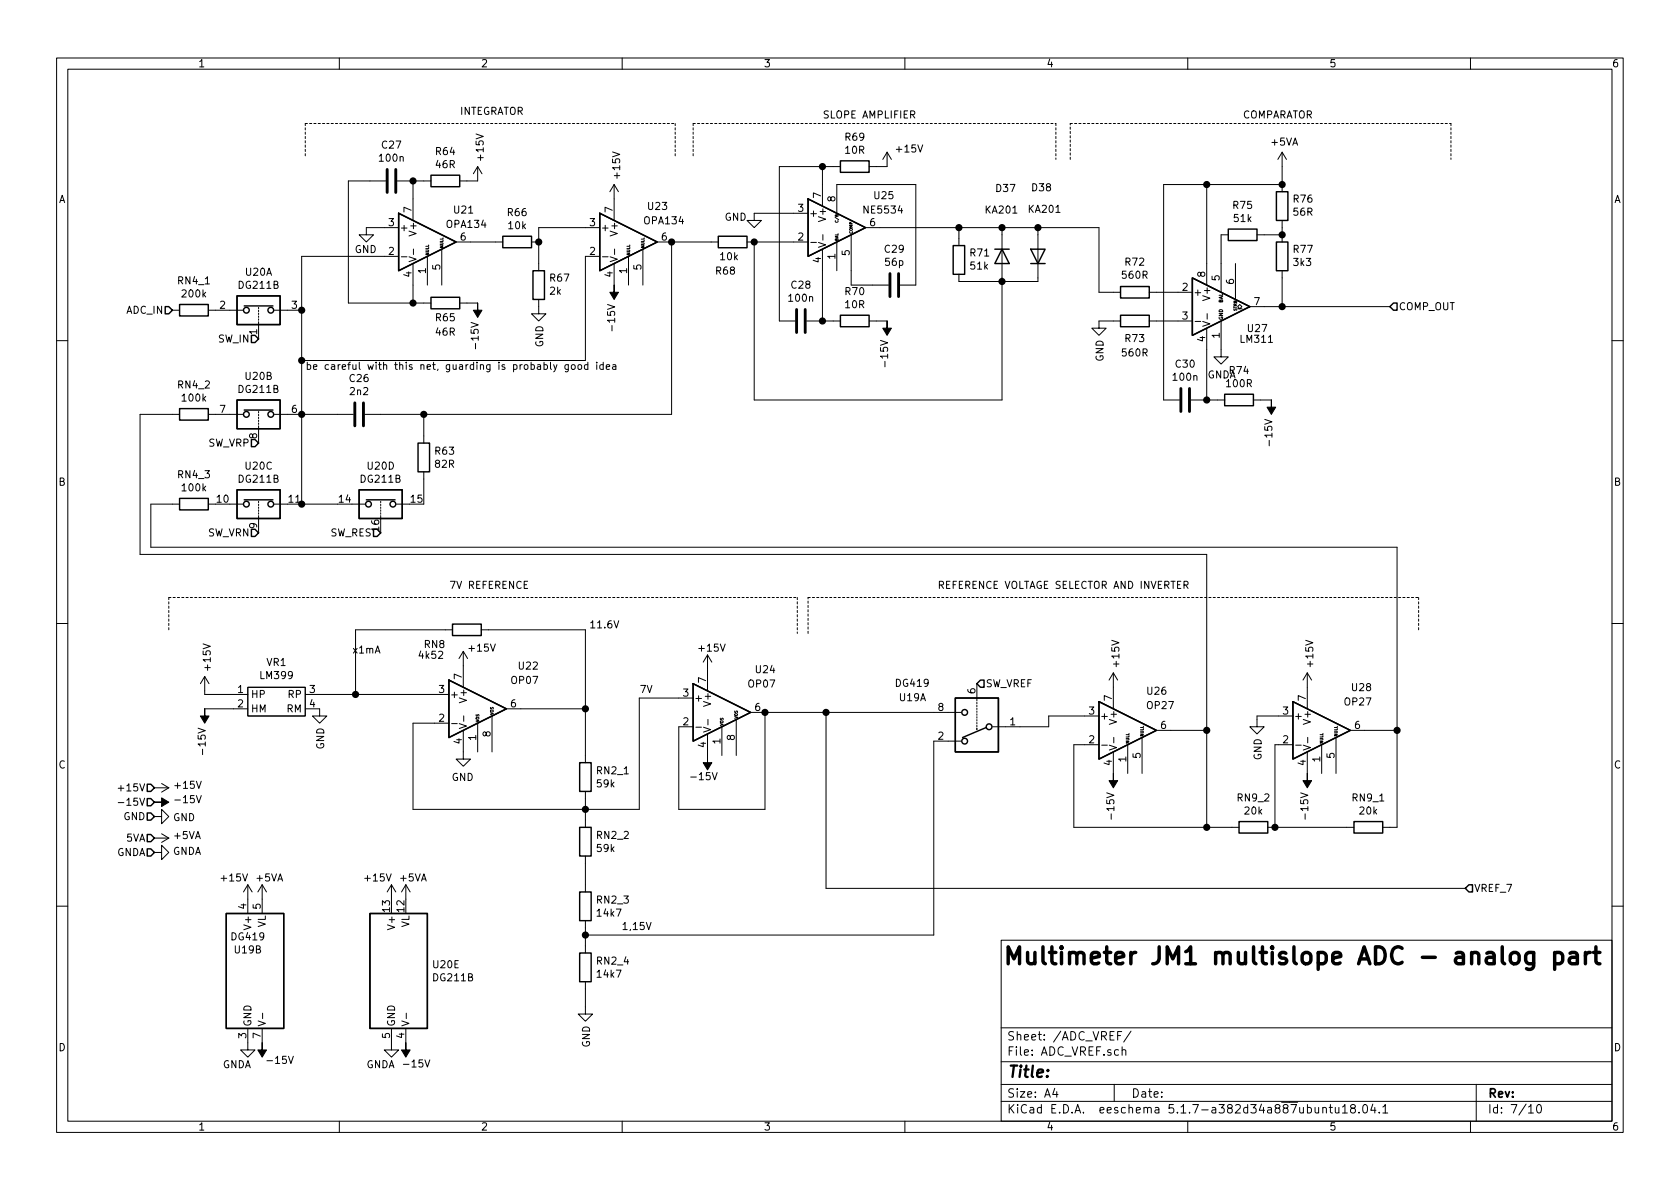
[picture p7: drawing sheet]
<svg xmlns="http://www.w3.org/2000/svg" width="297mm" height="210mm" viewBox="0 0 297 210" stroke-linecap="round" stroke-linejoin="round" font-family="sans-serif">
<g fill="none" stroke="#000" stroke-width=".18">
<path d="M10 10.3h277v189.9h-277zM12 12.2h273v186.1h-273zM60 10.3v1.9M110 10.3v1.9M160 10.3v1.9M210 10.3v1.9M260 10.3v1.9M68.2 32h-6.6v21.6h14.6M70.2 32h6M73 32v7M84.5 29.5v2.5h-3.2M84.5 29.5l-.8 1.2"/>
<path d="M84.5 29.5l.7 1.2M108.6 32.6l-.8 1.3M108.6 32.6v6.4M108.6 32.6l.7 1.3M142.9 37.7h-9.6v1.3h1.3l-1.3 1.3-1.2-1.3h1.2M145.4 29.5v6.9M147.7 39a.23 .23 0 0 0 .2 .3 .23 .23 0 0 0 .2-.3M148 37.7v-5.1h13.9v17.8h-2.8M148.6 29.5h-10.8v27.3h2.8M156.8 26.9v2.6h-3.1M156.8 26.9l-.7 1.3M156.8 26.9l.8 1.3"/>
<path d="M161 20.3l.7-.1v-.5l-.7-.1v1.3M161.3 20.3l.4 .6M213.4 32.6v17.8M226.7 32.6h-21v38.1h2.8M226.7 26.9v7M226.7 39v3.8M226.7 26.9l-.8 1.3M226.7 26.9l.8 1.3M30.5 54.9h1.2M36.8 54.9h6.1M45.7 54.4v.2M45.7 54.9v.2"/>
<path d="M45.7 55.4v.2M45.7 55.9v.2M45.7 56.4v.2M45.7 56.9v3M48.5 54.9h4.8M70.5 40.3h-5.7v1.2h1.2l-1.2 1.3-1.3-1.3h1.3M70.5 45.3h-17.2v43.8h6.4M71 45.4h1M72.3 45.4l1.3 .4-1.3 .5M73 46.6v7M73.1 44v1M75.6 45.3v5.1"/>
<path d="M78.1 44.1v6.3M80.6 42.8h8.3M81.3 53.6h3.2M94 42.8h1.2M95.2 53v2.5h1.3l-1.3 1.3-1.2-1.3h1.2M106 40.3h-10.8v7.6M106 45.3h-2.5v18.4h-50.2M106.5 45.4h1M107.9 45.4l1.2 .4-1.2 .5M108.6 46.6v3.8M108.7 44v1M111.1 45.3v5.1"/>
<path d="M113.7 44.1v6.3M116.2 42.8h10.8M118.7 42.8v30.5h-54.2M132.1 42.8h10.8M142.6 56.8h6M143.4 42.9h.9M144.7 42.9l1.3 .4-1.3 .4M145.4 44.1v12.7M145.5 41.5v1M148 42.8v5.1M150.5 41.5v8.9h6.6M153 40.3h41.3v11.4h3.8"/>
<path d="M153.7 56.8h3.1M169.5 40.3v3.1M177.2 40.3v30.4h-43.9v-27.9M183.5 40.3v9.5h-14v-1.3M198.1 56.8h-3.8v1.2h1.3l-1.3 1.3-1.3-1.3h1.3M203.2 51.7h7.6M203.2 56.8h7.6M211.3 56.8h1M212.6 56.8l1.3 .5-1.3 .4M213.4 58v12.7M213.4 55.5v.9M215.9 56.8v6.3h1.3l-1.3 1.3-1.3-1.3h1.3"/>
<path d="M217.2 41.5h-1.3v10.2M218.4 46.6v6.4M218.8 54.6h.4l-.4-.4 .4-.4 .4 .4-.4 .4h.4M221 54.2h24.7M222.2 41.5h4.5M226.7 47.9v6.3M10 60.2h2M31.7 73.3h-6.9v24.7h188.6v48.3M36.8 73.3h6.1M45.7 72.8v.2M45.7 73.3v.2M45.7 73.8v.2"/>
<path d="M45.7 74.3v.2M45.7 74.8v.3M45.7 75.3v3.1M48.5 73.3h4.8M54 73.3h8.5M74.9 73.3v5.1M97.3 64.1v1l.2 .2M97.9 64.5l.3 .8M98.5 64.5l-.4 1.1-.2 .2M100.5 64.5l-.1 1.1-.1 .2-.4-.1M100.5 64.5h-.4l-.2 .2 .1 .6h.5M101.1 64.5h.3l.3 .2-.1 .6h-.3l-.3-.2z"/>
<path d="M102.3 64.5h.3l.2 .1v.5l-.1 .2h-.3l-.2-.1zM103.9 64.5h-.3l-.3 .2 .2 .6h.4M103.9 64.1v1.2M105.5 64.1v.1M105.5 64.5v.8M106.7 64.5h-.4l-.3 .2 .2 .6h.5M106.7 64.1v1.2M107.2 64.9l.6-.1-.1-.3h-.3l-.2 .2 .1 .6h.4M108.4 64.5h.4l.1 .8M108.9 64.8h-.4l-.2 .2 .2 .3h.4M210.6 70.7h5.9M221.6 70.7h3.2"/>
<path d="M285 60.2h2M31.7 89.1h-5v7.7h220.3v49.5h-2.5M36.8 89.1h1.3M40.6 89.1h2.3M45.7 88.6v.3M45.7 89.1v.3M45.7 89.7v.2M45.7 90.2v.2M45.7 90.7v.2M45.7 91.2v3M48.5 89.1h2.3M62.2 89.1h2.3"/>
<path d="M67.3 88.6v.3M67.3 89.1v.3M67.3 89.7v.2M67.3 90.2v.2M67.3 90.7v.2M67.3 91.2v.5M70.1 89.1h2.3M74.9 83.4v5.7M10 110.3h2M36.2 119.6v3.2h7.6M36.2 119.6l-.8 1.3M36.2 119.6l.8 1.3"/>
<path d="M80 111.4h-17.1v11.4M81.9 115.2v6.3M81.9 115.2l-.7 1.3M81.9 115.2l.8 1.3M85.1 111.4h18.4v23.5M108.6 109.8l.4 1.2 .4-1.2M125.1 115.8v6.4M125.1 115.8l-.8 1.3M125.1 115.8l.8 1.3M196.8 119l-.7 1.3M196.8 119v6.3M196.8 119l.8 1.3"/>
<path d="M209.3 103.4h.7v-.5l-.2-.1h-.5v1.3M209.7 103.4l.4 .7M231.1 119l-.7 1.3M231.1 119v6.3M231.1 119l.8 1.3M285 110.3h2M20.9 139.4h1M27.3 139.3h2.5M28.6 138.6l1.2 .7M29.8 139.3l-1.2 .8M36.2 125.3h7.6M43.8 121.5h10.2v5.1h-10.2z"/>
<path d="M54 125.3h2.5v1.3h1.3l-1.3 1.3-1.3-1.3h1.3M54 122.8h25.4M79.9 128h.9M81.2 128l1.3 .4-1.3 .4M81.9 129.2v5h1.3l-1.3 1.3-1.3-1.3h1.3M82 126.6v1M84.5 127.9v5.1M87 126.6v6.4M89.5 125.3h14M103.5 139.9v6.4M122.6 123.4h-9.6v19.7h-40v-15.2h6.4M123 128.6h1"/>
<path d="M124.4 128.6l1.3 .4-1.3 .5M125.1 129.8v3.8M125.2 127.2v1M127.6 128.5v5.1M130.2 127.2v6.4M132.7 126h37.2M135.3 126v17.1h-15.3v-14.6h2.6M146 126v31.1h113.1M169.9 131.1h-4.8v34.2h-61.6M172.7 120.9v3M172.7 124.2v.3M172.7 124.7v.3"/>
<path d="M172.7 125.2v.3M172.7 125.7v.3M172.7 126.2v.3M172.7 126.7v.3M172.7 127.2v.3M172.7 127.8v.2M172.7 128.3v.2M172.7 128.8v.2M194.3 131.7h-4.4v14.6h29.2M194.3 126.6h-8.9v1.9h-9.9M194.8 131.8h1M196.1 131.8l1.3 .4-1.3 .4"/>
<path d="M196.8 133v3.8M196.9 130.4v1M199.4 131.7v5.1M201.9 130.4v6.4M204.5 129.2h8.9M228.6 126.6h-6.4v1.9h1.3l-1.3 1.3-1.2-1.3h1.2M228.6 131.7h-3.2v14.6M229.1 131.8h1M230.4 131.8l1.3 .4-1.3 .4M231.1 133v3.8M231.2 130.4v1M233.7 131.7v5.1"/>
<path d="M236.2 130.4v6.4M238.8 129.2h8.2M20.9 141.9h1M27.3 144.4h1.3v1.3l1.2-1.3-1.2-1.3v1.3M27.3 150.7h1.3v-1.2l1.2 1.2-1.2 1.3v-1.3M27.3 148.2h2.5M28.6 147.4l1.2 .8M29.8 148.2l-1.2 .8M43.8 156.5l-.7 1.2M43.8 156.5v5M43.8 156.5l.8 1.2M46.4 156.5v5"/>
<path d="M46.4 156.5l-.8 1.2M46.4 156.5l.7 1.2M69.2 156.5v2.5M69.2 156.5l-.7 1.2M69.2 156.5l.8 1.2M71.8 156.5v2.5M71.8 156.5l-.8 1.2M71.8 156.5l.7 1.2M103.5 151.4v6.3M224.2 146.3h15.2M10 160.2h2M46.4 179.2v.9"/>
<path d="M71.8 179.2v.9M103.5 173.6v5.7h1.3l-1.3 1.3-1.3-1.3h1.3M103.5 162.8v5.7M114.3 163.1l.4 1.3 .4-1.3M177 166.3h108v32h-108zM285 160.2h2M43.8 181.9v3.8h1.3l-1.3 1.2-1.3-1.2h1.3M45.6 180.5l1.3 .5-1.3 .4M46.4 181.9v2.5M60 198.3v1.9M69.2 181.9v3.8h1.3l-1.3 1.2-1.3-1.2h1.3M71 180.5l1.3 .5-1.3 .4"/>
<path d="M71.8 181.9v2.5M110 198.3v1.9M160 198.3v1.9M177 194.8h108M177 191.8h108M177 187.8h108M177 181.8h108M186.5 192.5l-.4 1h1M186.8 193v1M197 191.8v3M197.6 183.1h.5M198.3 182.4h-.7v1.5"/>
<path d="M198.4 185.7h.1a.37 .37 0 0 1 .6 .1v.8M198.4 185.1v1.5M200 182.3l-1.3 2M210 198.3v1.9M233.9 196v-.1a.37 .37 0 0 1 .6 .1v.8M233.9 195.8v1M235 195.8h.6M235.2 195.3v1.3l.4 .2M236.1 195.8v.9l.4 .1 .2-.1M236.7 195.8v1M237.4 195.8l.4-.5v1.5M237.4 196.8h.8"/>
<path d="M239.1 196l-.2-.2-.1-.2 .3-.3h.3l.2 .3v.2l-.7 .2a.48 .48 0 0 0 0 .7l.2 .1 .5-.1a.48 .48 0 0 0-.2-.7M240.3 196.7v.1M241.1 195.5l.3-.2a.94 .94 0 0 1 0 1.5l-.4-.3-.1-.6zM242.7 195.2l-.3 1.1h.9M243.1 195.8v1M243.9 196.7v.1M244.5 195.8l.4-.5v1.5M244.5 196.8h.9M260 198.3v1.9M261 191.8v6.5M270.3 195.8l.4-.5v1.5M270.3 196.8h.8"/>
<path d="M271.8 195.5l.4-.2a.94 .94 0 0 1 0 1.5 .79 .79 0 0 1-.4-1.3z"/>
</g>
<g fill="none" stroke="#000" stroke-width=".25">
<path d="M70.5 37.7l10.1 5.1-10.1 5.1zM76.2 31h5.1v2h-5.1zM106 37.7l10.2 5.1-10.2 5.1zM142.9 35.2l10.1 5.1-10.1 5zM148.6 28.4h5.1v2.1h-5.1zM225.7 33.9h2v5.1h-2zM29.2 54.2h.6l.7 .7-.7 .6h-.6zM31.7 53.8h5.1v2.1h-5.1zM41.9 52.3h7.6v5.1h-7.6zM43.2 54.1h5.1M44.4 59.3h.7l.6 .6-.6 .7h-.7zM76.2 52.6h5.1v2h-5.1z"/>
<path d="M88.9 41.8h5.1v2h-5.1zM94.2 47.9h2.1v5.1h-2.1zM127 41.8h5.1v2h-5.1zM148.6 55.7h5.1v2.1h-5.1zM168.5 43.4h2.1v5.1h-2.1zM175.9 44.1h2.5M177.2 44.1l1.2 2.5h-2.5zM182.2 44.1h2.6l-1.3 2.5zM182.2 46.6h2.6M198.1 55.7h5.1v2.1h-5.1zM198.1 50.7h5.1v2h-5.1zM210.8 49.1l10.2 5.1-10.2 5.1z"/>
<path d="M217.2 40.5h5v2h-5zM225.7 42.8h2v5.1h-2zM246.4 53.6h.6v1.3h-.6l-.7-.7zM31.7 72.3h5.1v2h-5.1zM41.9 70.7h7.6v5.1h-7.6zM43.2 72.5h5.1M44.4 77.7h.7l.6 .7-.6 .6h-.7zM73.9 78.4h2v5h-2zM216.5 69.7h5.1v2h-5.1zM31.7 88.1h5.1v2.1h-5.1zM41.9 86.6h7.6v5.1h-7.6zM43.2 88.4h5.1"/>
<path d="M44.4 93.6h.7l.6 .6-.6 .7h-.7zM63.5 86.6h7.6v5.1h-7.6zM64.8 88.4h5M66 93.6h.7l.6 .6-.6 .7h-.7zM80 110.4h5.1v2h-5.1zM26 138.7h.7l.6 .6-.6 .6h-.7zM79.4 120.3l10.1 5-10.1 5.1zM102.5 134.9h2v5h-2zM122.6 120.9l10.1 5.1-10.1 5.1zM168.9 123.4h7.6v9.6h-7.6zM173.4 120.3h.6v1.2h-.6l-.7-.6zM174.4 128.6l-4.2 1.8"/>
<path d="M194.3 124.1l10.2 5.1-10.2 5zM228.6 124.1l10.2 5.1-10.2 5zM26 150.1h.7l.6 .6-.6 .7h-.7zM26 143.8h.7l.6 .6-.6 .6h-.7zM26 141.2h.7l.6 .7-.6 .6h-.7zM26 147.6h.7l.6 .6-.6 .6h-.7zM102.5 146.3h2v5.1h-2zM102.5 157.7h2v5.1h-2zM219.1 145.3h5.1v2h-5.1zM239.4 145.3h5.1v2h-5.1zM259.7 156.5h.6v1.2h-.6l-.6-.6zM40 161.5h10.2v20.4h-10.2z"/>
<path d="M65.4 161.5h10.2v20.4h-10.2zM102.5 168.5h2v5.1h-2z"/>
<circle cx="43.6" cy="54.9" r=".51"/>
<circle cx="47.9" cy="54.9" r=".51"/>
<circle cx="43.6" cy="73.3" r=".51"/>
<circle cx="47.9" cy="73.3" r=".51"/>
<circle cx="43.6" cy="89.1" r=".51"/>
<circle cx="47.9" cy="89.1" r=".51"/>
<circle cx="65.2" cy="89.1" r=".51"/>
<circle cx="69.5" cy="89.1" r=".51"/>
<circle cx="170.6" cy="126" r=".51"/>
<circle cx="170.6" cy="131.1" r=".51"/>
<circle cx="174.9" cy="128.5" r=".51"/>
</g>
<path d="M68.5 30v4M70 30v4M140.8 54.7v4.1M142.4 54.7v4.1M157.4 48.4v4M158.9 48.4v4M62.7 71.2v4.1M64.3 71.2v4.1M208.8 68.7v4.1M210.3 68.7v4.1" fill="none" stroke="#000" stroke-width=".51"/>
<path d="M84.5 53.6v1.3h.7l-.7 1.2-.8-1.2h.8zM108.6 50.4v1.3h.7l-.7 1.3-.8-1.3h.8zM156.8 56.8v1.2h.8l-.8 1.3-.7-1.3h.7zM224.8 70.7v1.3h.8l-.8 1.3-.8-1.3h.8zM36.2 125.3v1.3h.8l-.8 1.3-.8-1.3h.8zM125.1 133.6v1.3h.8l-.8 1.2-.8-1.2h.8zM196.8 136.8v1.2h.8l-.8 1.3-.7-1.3h.7zM231.1 136.8v1.2h.8l-.8 1.3-.7-1.3h.7zM27.3 141.9h1.3v-.8l1.2 .8-1.2 .7v-.7zM46.4 184.4v1.3h.7l-.7 1.2-.8-1.2h.8zM71.8 184.4v1.3h.7l-.7 1.2-.8-1.2h.8z" fill="#000" stroke="#000" stroke-width=".18"/>
<g fill="none" stroke="#000" stroke-width=".18" stroke-dasharray=".4 .4">
<path d="M54 27.6v-5.8M54 21.8h65.4M119.4 21.8v5.8M122.6 27.6v-5.8M122.6 21.8h64.1M186.7 21.8v6.4M189.2 28.2v-6.4M189.2 21.8h67.3M256.5 21.8v6.4M29.8 111.4v-5.7M29.8 105.7h111.2M141 105.7v6.3"/>
<path d="M142.9 105.7h107.9M142.9 112v-6.3M250.8 105.7v5.7"/>
</g>
<path d="M267.2 168.7a.81 .81 0 0 1 .8-.3 .81 .81 0 0 1 .6 .6v.8a.81 .81 0 0 1-.8 .7 .81 .81 0 0 1-.8-.7v-.8zM271.2 168.4v2.5a.8 .8 0 0 1-1.3 .4M271.2 168.6l-.3-.2h-.6l-.4 .3-.2 .3v.8l.3 .5 .3 .1h.6l.3-.1M274.9 168.6a.96 .96 0 0 1 1.3 .1l.1 .3v.8l-.1 .3a.96 .96 0 0 1-1.3 .2M274.9 168.4v3M277.6 168.6l.3-.2h.6l.2 .2 .2 .3v1.5M278.9 169.1l-.3 .2h-.7a.59 .59 0 0 0-.5 .6 .59 .59 0 0 0 .5 .5h.7l.3-.1M280.3 168.4v2M281.2 168.4a.77 .77 0 0 0-.9 .6M281.7 168.4h1.2M282.2 167.4v2.6l.1 .3 .6 .1" fill="none" stroke="#000" stroke-width=".61"/>
<g fill="#000" stroke="#000" stroke-width=".25">
<circle cx="73" cy="32" r=".51"/>
<circle cx="145.4" cy="29.5" r=".51"/>
<circle cx="213.4" cy="32.6" r=".51"/>
<circle cx="226.7" cy="32.6" r=".51"/>
<circle cx="53.3" cy="54.9" r=".51"/>
<circle cx="73" cy="53.6" r=".51"/>
<circle cx="95.3" cy="42.8" r=".51"/>
<circle cx="118.7" cy="42.8" r=".51"/>
<circle cx="133.4" cy="42.8" r=".51"/>
<circle cx="145.4" cy="56.8" r=".51"/>
<circle cx="169.5" cy="40.3" r=".51"/>
<circle cx="177.2" cy="40.3" r=".51"/>
<circle cx="177.2" cy="49.8" r=".51"/>
<circle cx="183.5" cy="40.3" r=".51"/>
<circle cx="226.7" cy="54.2" r=".51"/>
<circle cx="226.7" cy="41.5" r=".51"/>
<circle cx="53.3" cy="63.7" r=".51"/>
<circle cx="53.3" cy="73.3" r=".51"/>
<circle cx="74.9" cy="73.3" r=".51"/>
<circle cx="213.4" cy="70.7" r=".51"/>
<circle cx="53.3" cy="89.1" r=".51"/>
<circle cx="62.9" cy="122.8" r=".51"/>
<circle cx="103.5" cy="125.3" r=".51"/>
<circle cx="135.3" cy="126" r=".51"/>
<circle cx="146.1" cy="126" r=".51"/>
<circle cx="213.4" cy="129.2" r=".51"/>
<circle cx="247" cy="129.2" r=".51"/>
<circle cx="103.5" cy="143.1" r=".51"/>
<circle cx="213.4" cy="146.3" r=".51"/>
<circle cx="225.4" cy="146.3" r=".51"/>
<circle cx="103.5" cy="165.3" r=".51"/>
</g>
<text font-size="4.2" x="177.2" y="170.6">Multimeter JM1 multislope ADC - analog part</text>
<text font-size="2.8" x="178" y="190.5">Title:</text>
<g font-size="2.1">
<text x="178" y="184">Sheet: /ADC_VREF/</text>
<text x="178" y="186.7">File: ADC_VREF.sch</text>
<text x="178" y="196.9">KiCad E.D.A. eeschema 5.1.7-a382d34a887ubuntu18.04.1</text>
<text x="178" y="194.1">Size: A4</text>
<text x="200" y="194.1">Date:</text>
<text x="263" y="194.1">Rev:</text>
<text x="263" y="196.9">Id: 7/10</text>
</g>
<g font-size="1.8">
<text x="35" y="11.9">1</text>
<text x="85" y="11.9">2</text>
<text x="135" y="11.9">3</text>
<text x="185" y="11.9">4</text>
<text x="235" y="11.9">5</text>
<text x="285" y="11.9">6</text>
<text x="81.3" y="20.3">INTEGRATOR</text>
<text x="145.4" y="20.9">SLOPE AMPLIFIER</text>
<text x="219.7" y="20.9">COMPARATOR</text>
<text x="67.2" y="28.6">100n</text>
<text x="67.6" y="26.3">C27</text>
<text x="77.1" y="27.4">R64</text>
<text x="77.1" y="29.7">46R</text>
<text x="85.5" y="28.2" transform="rotate(-90 85.5 28.2)">+15V</text>
<text x="149.5" y="24.9">R69</text>
<text x="149.5" y="27.2">10R</text>
<text x="158.6" y="27">+15V</text>
<text x="224.8" y="25.7">+5VA</text>
<text x="10.4" y="35.9">A</text>
<text x="109.7" y="31.4" transform="rotate(-90 109.7 31.4)">+15V</text>
<text x="145.2" y="35" transform="rotate(-90 145.2 35)">7</text>
<text x="147.7" y="35.7" transform="rotate(-90 147.7 35.7)">8</text>
<text x="154.6" y="35.2">U25</text>
<text x="176.2" y="34">D37</text>
<text x="182.5" y="33.8">D38</text>
<text x="228.8" y="35.8">R76</text>
<text x="285.4" y="35.9">A</text>
<text x="68.7" y="40">3</text>
<text x="70.6" y="40.9">+</text>
<text x="72.8" y="37.6" transform="rotate(-90 72.8 37.6)">7</text>
<text x="73.7" y="41.3" transform="rotate(-90 73.7 41.3)">V+</text>
<text x="79.1" y="40.3">OPA134</text>
<text x="80.3" y="37.8">U21</text>
<text x="89.8" y="38.2">R66</text>
<text x="90" y="40.5">10k</text>
<text x="104.3" y="40">3</text>
<text x="106.2" y="40.9">+</text>
<text x="108.3" y="37.6" transform="rotate(-90 108.3 37.6)">7</text>
<text x="109.2" y="41.3" transform="rotate(-90 109.2 41.3)">V+</text>
<text x="114" y="39.7">OPA134</text>
<text x="114.6" y="37.1">U23</text>
<text x="128.1" y="39">GND</text>
<text x="141.1" y="37.5">3</text>
<text x="143" y="38.3">+</text>
<text x="146" y="38.8" transform="rotate(-90 146 38.8)">V+</text>
<text x="152.9" y="37.8">NE5534</text>
<text x="153.8" y="40">6</text>
<text x="174.3" y="37.8">KA201</text>
<text x="181.9" y="37.6">KA201</text>
<text x="218.1" y="37">R75</text>
<text x="218.2" y="39.3">51k</text>
<text x="228.8" y="38.1">56R</text>
<text x="62.7" y="44.7">GND</text>
<text x="68.7" y="45.1">2</text>
<text x="77.9" y="47.7" transform="rotate(-90 77.9 47.7)">5</text>
<text x="81.4" y="42.5">6</text>
<text x="104.3" y="45.1">2</text>
<text x="113.4" y="47.7" transform="rotate(-90 113.4 47.7)">5</text>
<text x="117" y="42.5">6</text>
<text x="127.4" y="46">10k</text>
<text x="141.1" y="42.5">2</text>
<text x="145.2" y="46.5" transform="rotate(-90 145.2 46.5)">4</text>
<text x="147.7" y="45.8" transform="rotate(-90 147.7 45.8)">1</text>
<text x="150.2" y="45.2" transform="rotate(-90 150.2 45.2)">5</text>
<text x="156.5" y="44.7">C29</text>
<text x="156.6" y="47">56p</text>
<text x="171.6" y="45.4">R71</text>
<text x="171.7" y="47.7">51k</text>
<text x="199" y="47">R72</text>
<text x="228.8" y="44.7">R77</text>
<text x="228.8" y="47">3k3</text>
<text x="31.5" y="50.3">RN4_1</text>
<text x="32.3" y="52.6">200k</text>
<text x="42.3" y="51.1">DG211B</text>
<text x="43.5" y="48.8">U20A</text>
<text x="72.8" y="49" transform="rotate(-90 72.8 49)">4</text>
<text x="75.3" y="48.4" transform="rotate(-90 75.3 48.4)">1</text>
<text x="97.3" y="52.1">2k</text>
<text x="97.3" y="49.8">R67</text>
<text x="108.3" y="49" transform="rotate(-90 108.3 49)">4</text>
<text x="110.9" y="48.4" transform="rotate(-90 110.9 48.4)">1</text>
<text x="126.6" y="48.6">R68</text>
<text x="139.6" y="53.4">100n</text>
<text x="140" y="51">C28</text>
<text x="149.5" y="52.2">R70</text>
<text x="198.5" y="49.3">560R</text>
<text x="209.1" y="51.4">2</text>
<text x="210.9" y="52.3">+</text>
<text x="213.1" y="49" transform="rotate(-90 213.1 49)">8</text>
<text x="214" y="52.8" transform="rotate(-90 214 52.8)">V+</text>
<text x="215.6" y="49.6" transform="rotate(-90 215.6 49.6)">5</text>
<text x="218.2" y="50.3" transform="rotate(-90 218.2 50.3)">6</text>
<text x="221.8" y="54">7</text>
<text x="22.4" y="55.5">ADC_IN</text>
<text x="38.9" y="54.6">2</text>
<text x="45.5" y="59.2" transform="rotate(-90 45.5 59.2)">1</text>
<text x="51.6" y="54.6">3</text>
<text x="77.1" y="56.8">R65</text>
<text x="77.1" y="59.4">46R</text>
<text x="108.8" y="58.1" transform="rotate(-90 108.8 58.1)">-15V</text>
<text x="149.5" y="54.5">10R</text>
<text x="209.1" y="56.5">3</text>
<text x="215.6" y="59.8" transform="rotate(-90 215.6 59.8)">1</text>
<text x="220.7" y="58.7">U27</text>
<text x="247.3" y="54.9">COMP_OUT</text>
<text x="38.6" y="60.6">SW_IN</text>
<text x="54" y="65.4">be careful with this net, guarding is probably good idea</text>
<text x="84.6" y="61.3" transform="rotate(-90 84.6 61.3)">-15V</text>
<text x="96.1" y="61.4" transform="rotate(-90 96.1 61.4)">GND</text>
<text x="157" y="64.5" transform="rotate(-90 157 64.5)">-15V</text>
<text x="195.1" y="64" transform="rotate(-90 195.1 64)">GND</text>
<text x="198.5" y="63">560R</text>
<text x="199" y="60.5">R73</text>
<text x="207.9" y="65">C30</text>
<text x="213.1" y="60.4" transform="rotate(-90 213.1 60.4)">4</text>
<text x="219.5" y="60.6">LM311</text>
<text x="31.5" y="68.7">RN4_2</text>
<text x="32.3" y="71">100k</text>
<text x="42.3" y="69.5">DG211B</text>
<text x="43.5" y="67.2">U20B</text>
<text x="61.9" y="67.6">C26</text>
<text x="62" y="69.9">2n2</text>
<text x="207.5" y="67.3">100n</text>
<text x="213.4" y="66.9">GNDA</text>
<text x="217" y="68.5">100R</text>
<text x="217.4" y="66.2">R74</text>
<text x="38.9" y="73">7</text>
<text x="45.5" y="77.6" transform="rotate(-90 45.5 77.6)">8</text>
<text x="51.6" y="73">6</text>
<text x="36.7" y="79">SW_VRP</text>
<text x="43.5" y="83.1">U20C</text>
<text x="65" y="83.1">U20D</text>
<text x="77" y="80.4">R63</text>
<text x="77" y="82.7">82R</text>
<text x="225" y="78.5" transform="rotate(-90 225 78.5)">-15V</text>
<text x="10.4" y="85.9">B</text>
<text x="31.5" y="84.6">RN4_3</text>
<text x="32.3" y="86.9">100k</text>
<text x="38.4" y="88.9">10</text>
<text x="42.3" y="85.4">DG211B</text>
<text x="51.1" y="88.9">11</text>
<text x="60" y="88.9">14</text>
<text x="63.9" y="85.4">DG211B</text>
<text x="72.7" y="88.9">15</text>
<text x="285.4" y="85.9">B</text>
<text x="36.6" y="94.9">SW_VRN</text>
<text x="45.5" y="93.4" transform="rotate(-90 45.5 93.4)">9</text>
<text x="58.3" y="94.9">SW_RES</text>
<text x="67.1" y="93.9" transform="rotate(-90 67.1 93.9)">16</text>
<text x="79.4" y="104.1">7V REFERENCE</text>
<text x="165.7" y="104.1">REFERENCE VOLTAGE SELECTOR AND INVERTER</text>
<text x="104.1" y="111.1">11.6V</text>
<text x="37.3" y="118.4" transform="rotate(-90 37.3 118.4)">+15V</text>
<text x="47.2" y="117.8">VR1</text>
<text x="62.2" y="115.6">x1mA</text>
<text x="74.2" y="116.5">4k52</text>
<text x="75.1" y="114.6">RN8</text>
<text x="83.1" y="115.2">+15V</text>
<text x="91.8" y="118.4">U22</text>
<text x="123.7" y="115.2">+15V</text>
<text x="133.7" y="119">U24</text>
<text x="197.9" y="117.7" transform="rotate(-90 197.9 117.7)">+15V</text>
<text x="232.2" y="117.7" transform="rotate(-90 232.2 117.7)">+15V</text>
<text x="42.1" y="122.5">1</text>
<text x="42.1" y="125.1">2</text>
<text x="44.3" y="123.4">HP</text>
<text x="44.3" y="126">HM</text>
<text x="46.2" y="120.1">LM399</text>
<text x="50.7" y="126">RM</text>
<text x="51" y="123.4">RP</text>
<text x="54.8" y="122.5">3</text>
<text x="54.8" y="125.1">4</text>
<text x="77.6" y="122.5">3</text>
<text x="79.5" y="123.4">+</text>
<text x="81.7" y="120.1" transform="rotate(-90 81.7 120.1)">7</text>
<text x="82.5" y="123.9" transform="rotate(-90 82.5 123.9)">V+</text>
<text x="90.3" y="125.1">6</text>
<text x="90.5" y="120.9">OP07</text>
<text x="113" y="122.5">7V</text>
<text x="120.8" y="123.2">3</text>
<text x="122.7" y="124.1">+</text>
<text x="124.8" y="120.7" transform="rotate(-90 124.8 120.7)">7</text>
<text x="125.7" y="124.5" transform="rotate(-90 125.7 124.5)">V+</text>
<text x="132.4" y="121.6">OP07</text>
<text x="133.5" y="125.7">6</text>
<text x="158.5" y="121.5">DG419</text>
<text x="159.1" y="124">U19A</text>
<text x="165.9" y="125.7">8</text>
<text x="172.5" y="122.7" transform="rotate(-90 172.5 122.7)">6</text>
<text x="174.2" y="121.5">SW_VREF</text>
<text x="196.6" y="123.9" transform="rotate(-90 196.6 123.9)">7</text>
<text x="202.9" y="122.9">U26</text>
<text x="202.9" y="125.4">OP27</text>
<text x="230.9" y="123.9" transform="rotate(-90 230.9 123.9)">7</text>
<text x="237.8" y="124.8">OP27</text>
<text x="239.1" y="122.2">U28</text>
<text x="77.6" y="127.6">2</text>
<text x="81.7" y="131.5" transform="rotate(-90 81.7 131.5)">4</text>
<text x="84.2" y="130.9" transform="rotate(-90 84.2 130.9)">1</text>
<text x="86.7" y="130.3" transform="rotate(-90 86.7 130.3)">8</text>
<text x="120.8" y="128.3">2</text>
<text x="127.4" y="131.5" transform="rotate(-90 127.4 131.5)">1</text>
<text x="129.9" y="130.9" transform="rotate(-90 129.9 130.9)">8</text>
<text x="165.9" y="130.8">2</text>
<text x="178.6" y="128.3">1</text>
<text x="192.6" y="131.4">2</text>
<text x="192.6" y="126.4">3</text>
<text x="194.4" y="127.2">+</text>
<text x="197.5" y="127.7" transform="rotate(-90 197.5 127.7)">V+</text>
<text x="205.3" y="128.9">6</text>
<text x="226.8" y="131.4">2</text>
<text x="226.8" y="126.4">3</text>
<text x="228.7" y="127.2">+</text>
<text x="231.8" y="127.7" transform="rotate(-90 231.8 127.7)">V+</text>
<text x="239.5" y="128.9">6</text>
<text x="10.4" y="135.9">C</text>
<text x="36.4" y="133.1" transform="rotate(-90 36.4 133.1)">-15V</text>
<text x="57.3" y="132.6" transform="rotate(-90 57.3 132.6)">GND</text>
<text x="105.6" y="136.9">RN2_1</text>
<text x="122.5" y="138">-15V</text>
<text x="124.8" y="132.2" transform="rotate(-90 124.8 132.2)">4</text>
<text x="196.6" y="135.4" transform="rotate(-90 196.6 135.4)">4</text>
<text x="199.1" y="134.7" transform="rotate(-90 199.1 134.7)">1</text>
<text x="201.7" y="134.1" transform="rotate(-90 201.7 134.1)">5</text>
<text x="223.1" y="134.5" transform="rotate(-90 223.1 134.5)">GND</text>
<text x="230.9" y="135.4" transform="rotate(-90 230.9 135.4)">4</text>
<text x="233.4" y="134.7" transform="rotate(-90 233.4 134.7)">1</text>
<text x="236" y="134.1" transform="rotate(-90 236 134.1)">5</text>
<text x="285.4" y="135.9">C</text>
<text x="21.6" y="139.9">+15V</text>
<text x="22" y="142.5">-15V</text>
<text x="31.1" y="139.5">+15V</text>
<text x="31.3" y="142">-15V</text>
<text x="79.9" y="138.1">GND</text>
<text x="105.6" y="139.2">59k</text>
<text x="218.9" y="141.7">RN9_2</text>
<text x="239.2" y="141.7">RN9_1</text>
<text x="21.8" y="145">GND</text>
<text x="22.4" y="148.8">5VA</text>
<text x="30.6" y="145.2">GND</text>
<text x="30.8" y="148.4">+5VA</text>
<text x="105.6" y="148.4">RN2_2</text>
<text x="197" y="144.5" transform="rotate(-90 197 144.5)">-15V</text>
<text x="220.1" y="144">20k</text>
<text x="231.3" y="144.5" transform="rotate(-90 231.3 144.5)">-15V</text>
<text x="240.5" y="144">20k</text>
<text x="20.6" y="151.4">GNDA</text>
<text x="30.5" y="151.2">GNDA</text>
<text x="39.3" y="155.9">+15V</text>
<text x="45.4" y="155.9">+5VA</text>
<text x="64.7" y="155.9">+15V</text>
<text x="70.8" y="155.9">+5VA</text>
<text x="105.6" y="150.7">59k</text>
<text x="43.6" y="160.8" transform="rotate(-90 43.6 160.8)">4</text>
<text x="46.1" y="160.8" transform="rotate(-90 46.1 160.8)">5</text>
<text x="69" y="161.2" transform="rotate(-90 69 161.2)">13</text>
<text x="71.5" y="161.2" transform="rotate(-90 71.5 161.2)">12</text>
<text x="105.6" y="159.8">RN2_3</text>
<text x="260.6" y="157.7">VREF_7</text>
<text x="41" y="166.3">DG419</text>
<text x="44.4" y="164" transform="rotate(-90 44.4 164)">V+</text>
<text x="47" y="164.1" transform="rotate(-90 47 164.1)">VL</text>
<text x="69.8" y="164" transform="rotate(-90 69.8 164)">V+</text>
<text x="72.4" y="164.1" transform="rotate(-90 72.4 164.1)">VL</text>
<text x="105.7" y="162.1">14k7</text>
<text x="109.9" y="164.5">1,15V</text>
<text x="41.6" y="168.6">U19B</text>
<text x="76.6" y="171.2">U20E</text>
<text x="76.7" y="173.5">DG211B</text>
<text x="105.6" y="170.6">RN2_4</text>
<text x="105.7" y="172.9">14k7</text>
<text x="10.4" y="185.9">D</text>
<text x="43.6" y="183.6" transform="rotate(-90 43.6 183.6)">3</text>
<text x="44.4" y="181.6" transform="rotate(-90 44.4 181.6)">GND</text>
<text x="46.1" y="183.6" transform="rotate(-90 46.1 183.6)">7</text>
<text x="69" y="183.6" transform="rotate(-90 69 183.6)">5</text>
<text x="69.8" y="181.6" transform="rotate(-90 69.8 181.6)">GND</text>
<text x="71.5" y="183.6" transform="rotate(-90 71.5 183.6)">4</text>
<text x="104.3" y="185.3" transform="rotate(-90 104.3 185.3)">GND</text>
<text x="285.4" y="185.9">D</text>
<text x="39.3" y="188.9">GNDA</text>
<text x="47.6" y="188.1">-15V</text>
<text x="64.7" y="188.9">GNDA</text>
<text x="71.7" y="188.8">-15V</text>
<text x="35" y="199.9">1</text>
<text x="85" y="199.9">2</text>
<text x="135" y="199.9">3</text>
<text x="185" y="199.9">4</text>
<text x="235" y="199.9">5</text>
<text x="285" y="199.9">6</text>
</g>
<g font-size=".9">
<text x="216.2" y="53.6" transform="rotate(-90 216.2 53.6)">BAL</text>
<text x="216.2" y="56.6" transform="rotate(-90 216.2 56.6)">GND</text>
</g>
<g font-size=".7">
<text x="148.2" y="39.1" transform="rotate(-90 148.2 39.1)">C/B</text>
<text x="150.7" y="41.4" transform="rotate(-90 150.7 41.4)">COMP</text>
<text x="75.8" y="45.2" transform="rotate(-90 75.8 45.2)">NULL</text>
<text x="78.4" y="43.9" transform="rotate(-90 78.4 43.9)">NULL</text>
<text x="111.4" y="45.2" transform="rotate(-90 111.4 45.2)">NULL</text>
<text x="113.9" y="43.9" transform="rotate(-90 113.9 43.9)">NULL</text>
<text x="148.2" y="42.7" transform="rotate(-90 148.2 42.7)">BAL</text>
<text x="218.7" y="55" transform="rotate(-90 218.7 55)">STRB</text>
<text x="84.7" y="127.8" transform="rotate(-90 84.7 127.8)">VOS</text>
<text x="87.2" y="126.5" transform="rotate(-90 87.2 126.5)">VOS</text>
<text x="127.9" y="128.4" transform="rotate(-90 127.9 128.4)">VOS</text>
<text x="130.4" y="127.1" transform="rotate(-90 130.4 127.1)">VOS</text>
<text x="199.6" y="131.6" transform="rotate(-90 199.6 131.6)">NULL</text>
<text x="202.2" y="130.3" transform="rotate(-90 202.2 130.3)">NULL</text>
<text x="233.9" y="131.6" transform="rotate(-90 233.9 131.6)">NULL</text>
<text x="236.5" y="130.3" transform="rotate(-90 236.5 130.3)">NULL</text>
</g>
</svg>
